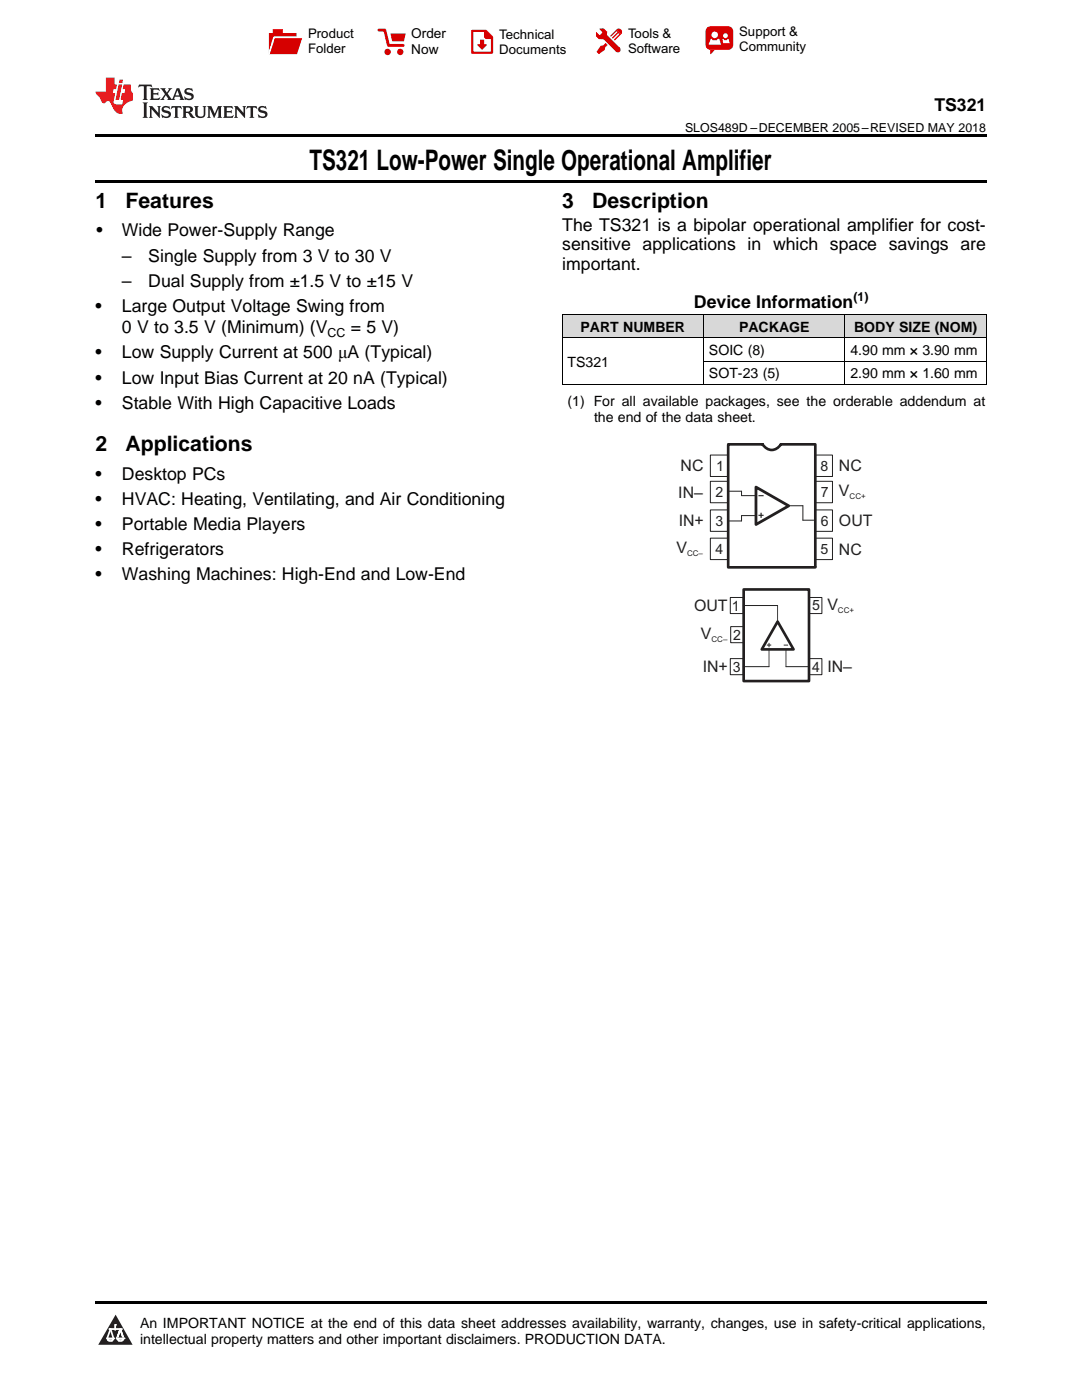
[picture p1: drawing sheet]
<svg xmlns="http://www.w3.org/2000/svg" width="216mm" height="279mm" viewBox="0 0 216 279" stroke-linecap="round" stroke-linejoin="round" font-family="sans-serif">
<g fill="#d8d8d8">
<path d="M112.2 62.8h28.2v4.7h-28.2z"/>
<path d="M140.4 62.8h28.2v4.7h-28.2z"/>
<path d="M168.6 62.8h28.2v4.7h-28.2z"/>
</g>
<path d="M23.1 262.4l3.4 6h-6.9z" fill="#231f20"/>
<path d="M21.4 267.1h1.2l-.3 .5h-.3a.55 .55 0 0 1-.6-.5z" fill-rule="evenodd" fill="#fff"/>
<path d="M21.4 267.1h1.2l-.3 .5h-.3a.55 .55 0 0 1-.6-.5z" fill="none" stroke="#231f20" stroke-width=".34"/>
<path d="M21.4 267.1l1.2 .1-.3 .4h-.5z" fill="none" stroke="#fff" stroke-width=".34"/>
<path d="M23 265.3h.1" fill="none" stroke="#fff" stroke-width=".34"/>
<path d="M23 264.4v.9z" fill="#fff"/>
<path d="M23 264.4v.9z" fill="none" stroke="#fff" stroke-width=".34"/>
<circle cx="23" cy="264.4" r=".17" fill="#fff"/>
<path d="M21.9 265.2h.1" fill="none" stroke="#fff" stroke-width=".34"/>
<path d="M21.9 265.2h2.3z" fill="#fff"/>
<path d="M21.9 265.2h2.3z" fill="none" stroke="#fff" stroke-width=".34"/>
<circle cx="24.2" cy="265.2" r=".17" fill="#fff"/>
<path d="M23.3 267.1h.1" fill="none" stroke="#fff" stroke-width=".34"/>
<path d="M24 265.2l-.7 1.9z" fill="#fff"/>
<path d="M24 265.2l-.7 1.9z" fill="none" stroke="#fff" stroke-width=".34"/>
<path d="M24 265.2l.7 1.9z" fill="#fff"/>
<path d="M24 265.2l.7 1.9z" fill="none" stroke="#fff" stroke-width=".34"/>
<path d="M24.6 267.1h.1" fill="none" stroke="#fff" stroke-width=".34"/>
<circle cx="21.4" cy="267.1" r=".17" fill="#fff"/>
<path d="M22.1 265.2l-.7 1.9z" fill="#fff"/>
<path d="M22.1 265.2l-.7 1.9z" fill="none" stroke="#fff" stroke-width=".34"/>
<path d="M22.1 265.2l.5 1.9z" fill="#fff"/>
<path d="M22.1 265.2l.5 1.9z" fill="none" stroke="#fff" stroke-width=".34"/>
<circle cx="22.6" cy="267.1" r=".17" fill="#fff"/>
<path d="M23.4 267.1h1.3a.65 .65 0 0 1-.7 .5 .65 .65 0 0 1-.6-.5z" fill-rule="evenodd" fill="#fff"/>
<path d="M23.4 267.1h1.3a.65 .65 0 0 1-.7 .5 .65 .65 0 0 1-.6-.5z" fill="none" stroke="#231f20" stroke-width=".34"/>
<path d="M23.4 267.1h1.3l-.4 .5h-.6z" fill="none" stroke="#fff" stroke-width=".34"/>
<path d="M23.3 267.1h.1" fill="none" stroke="#fff" stroke-width=".34"/>
<circle cx="24.7" cy="267.1" r=".17" fill="#fff"/>
<path d="M19 259.7h177.8v.5h-177.8z" fill="#000"/>
<path d="M145.7 119.2h2.6v3.2h-2.6zM161.4 119.2h2.6v3.2h-2.6zM145.7 131.4h2.6v3.2h-2.6zM145.8 125.1h2.6v3.2h-2.6zM161.4 131.4h2.6v3.2h-2.6z" fill="none" stroke="#231f20" stroke-width=".2"/>
<path d="M148.4 117.6h13v18.3h-13zM155.2 124l3.1 5.6h-6.3z" fill="none" stroke="#231f20" stroke-width=".53"/>
<path d="M153 128.6h.4v-.3h.1v.3h.4v.2h-.4v.4h-.1v-.4h-.4z" fill-rule="evenodd" fill="#231f20"/>
<path d="M153.4 129.7v3.3M155.2 120.8v3.2M156.8 129.7v3.3" fill="none" stroke="#231f20" stroke-width=".2"/>
<path d="M156.4 128.6h.9v.2h-.9z" fill-rule="evenodd" fill="#231f20"/>
<g fill="none" stroke="#231f20" stroke-width=".2">
<path d="M141.7 90.8h3.5v4.3h-3.5zM141.7 96.1h3.5v4.2h-3.5zM148 98.9h2.8M162.7 96.1h3.4v4.2h-3.4zM162.7 90.8h3.4v4.3h-3.4zM141.7 101.8h3.5v4.2h-3.5zM141.7 107.4h3.5v4.3h-3.5zM148 102.9h2.8M157.4 100.9h2.8M162.7 107.4h3.4v4.3h-3.4zM162.7 101.8h3.4v4.2h-3.4zM148.3 133h5.1"/>
<path d="M148.3 120.8h6.9M156.8 133h4.6"/>
</g>
<path d="M145.3 88.8v24.4h17.4M145.3 88.7h6.9a2.05 2.05 0 0 0 1.8 1.1 2.05 2.05 0 0 0 1.8-1.1h6.9v24.4" fill="none" stroke="#231f20" stroke-width=".53"/>
<path d="M150.8 97.2l6.6 3.8-6.6 3.7z" fill="none" stroke="#231f20" stroke-width=".56"/>
<g fill="#231f20">
<path d="M151.7 102.3h.3v.4h.4v.3h-.4v.4h-.3v-.4h-.4v-.3h.4z" fill-rule="evenodd"/>
<path d="M151.3 98.8h1.1v.2h-1.1z" fill-rule="evenodd"/>
</g>
<path d="M145.3 98h2.7v.9M148 102.9v1.1h-2.7M160.2 100.9v2.9h2.2" fill="none" stroke="#231f20" stroke-width=".2"/>
<path d="M112.2 76.7h84.6M112.2 67.4h84.6M112.2 62.8h84.6M112.2 62.8v14M140.4 62.8v14M140.4 72.1h56.4M168.6 62.8v14M196.8 62.8v14" fill="none" stroke="#000" stroke-width=".2"/>
<path d="M19 35.9h177.8v.5h-177.8zM19 26.8h177.8v.6h-177.8z" fill="#000"/>
<path d="M27.7 16.9l-.1 .6 .6-.3h.5v.2v2.2l-.2 .4h1l-.2-.4v-2.2v-.2h.5l.6 .3-.2-.6zM29.9 17.6l.2 .4v1.6l-.2 .4h1.9l.1-.6a1.09 1.09 0 0 1-1.3 .1v-.6h.6l.4 .2v-.7l-.2 .2h-.8v-.6l.2-.1a1.01 1.01 0 0 1 1 .3l-.1-.6zM32 17.6l.9 1.2-1 1.2h.9l-.2-.3 .5-.7 .5 .7-.3 .3h1.7l-.2-.3 .1-.4h1l.1 .4-.2 .3h1l-.3-.4-.7-2h-.5l-1 2.2-.8-1.1 .9-1.1h-.9l.2 .2-.4 .7-.4-.7 .2-.2zM35.4 18l.4 1h-.8zM37 17.7a.66 .66 0 0 0-.2 .8 .66 .66 0 0 0 .6 .4l.7 .2 .1 .2a.8 .8 0 0 1-.7 .4 .8 .8 0 0 1-.7-.5l.1 .8 .2-.2a.94 .94 0 0 0 1.1 .1 .94 .94 0 0 0 .4-.9 1.48 1.48 0 0 0-1.3-.6v-.4a1.1 1.1 0 0 1 1.2 .2l-.2-.6-.2 .1-.5-.1zM28.5 20.4l.2 .4v2.3l-.2 .4h1l-.2-.4v-2.3l.2-.4zM29.7 21.2l.2 .4v1.5l-.2 .4h.8l-.3-.4 .1-1.3 1.6 1.8v-2l.2-.4h-.7l.2 .2v1.1l-1.2-1.3zM32.5 21.3a.66 .66 0 0 0-.2 .8 .66 .66 0 0 0 .6 .4l.6 .2 .2 .2a.8 .8 0 0 1-.8 .4 .8 .8 0 0 1-.7-.5l.2 .7 .2-.1a.94 .94 0 0 0 1 .1 .94 .94 0 0 0 .5-1 1.47 1.47 0 0 0-1.3-.6l-.1-.3a1.1 1.1 0 0 1 1.3 .2l-.2-.6-.2 .1-.5-.2zM34.3 21.2l-.2 .6a.64 .64 0 0 1 .8-.3v1.6l-.2 .4h1l-.3-.4 .1-1.6a.66 .66 0 0 1 .8 .3l-.2-.6zM36.3 21.2l.3 .4v1.5l-.3 .4h1l-.2-.2v-.7h.5l.1 .1a.8 .8 0 0 0 1.2 .7l-1-1a.62 .62 0 0 0 .6-.5 .62 .62 0 0 0-.6-.7zM37.1 21.5h.1a.48 .48 0 0 1 .6 0 .48 .48 0 0 1 .1 .6l-.2 .1-.6 .1zM38.7 21.2l.2 .2a2.29 2.29 0 0 0 .4 2 1.05 1.05 0 0 0 1.7-.7v-1.3l.2-.2h-.8l.2 .4v1.1a.61 .61 0 0 1-.6 .6 .61 .61 0 0 1-.6-.6v-1.1l.3-.4zM41.3 21.2l.3 .4v1.5l-.3 .4h.8l-.2-.4v-1.4l.8 1.9 .9-1.9v1.4l-.2 .4h.9l-.2-.4v-1.5l.2-.4h-.8l-.7 1.5-.6-1.5zM44.5 21.2l.2 .4v1.5l-.2 .4h1.9l.2-.6a1.1 1.1 0 0 1-1.4 .2v-.7h.6l.4 .2v-.6l-.2 .1-.8 .1v-.6l.2-.1a1.02 1.02 0 0 1 1.1 .2l-.2-.5zM46.7 21.2l.2 .4v1.5l-.2 .4h.8l-.3-.4 .1-1.3 1.6 1.8v-2l.2-.4h-.7l.2 .2v1.1l-1.2-1.3zM49.3 21.2l-.1 .6a.64 .64 0 0 1 .8-.3v1.6l-.3 .4h1l-.2-.4v-1.6a.66 .66 0 0 1 .8 .3l-.1-.6zM51.7 21.3a.66 .66 0 0 0-.2 .7 .66 .66 0 0 0 .7 .5l.6 .2 .1 .2a.8 .8 0 0 1-.7 .4 .8 .8 0 0 1-.7-.5l.1 .7 .2-.1a.94 .94 0 0 0 1.1 .1 .94 .94 0 0 0 .4-1 1.48 1.48 0 0 0-1.2-.6l-.1-.3a1.1 1.1 0 0 1 1.2 .2l-.2-.6-.1 .1-.6-.2z" fill="#231f20"/>
<path d="M21.1 15.5v2.8h-2v.4l.9 .9a.96 .96 0 0 0 1 1 .59 .59 0 0 1 .5-.4 .59 .59 0 0 1 .5 .3l.4 .8a1.61 1.61 0 0 0 2.1 1.3 1.63 1.63 0 0 1 1.1-2.2l.9-.3v-1.5a1.6 1.6 0 0 1-.4-1.7h-1.4l-.2 .9h.5l-.2 .8h-.5l-.2 1v.3h.5l-.2 .9h-.7a.74 .74 0 0 1-1-.6l.3-1.6h-.5l.2-.8h.5l.1-.9h-.4v-1.4zM23.7 16.9l-.7 3h.8l.6-3zM23.8 15.9l-.1 .7h.7l.2-.7z" fill="#ee1d23"/>
<g fill="#d60000">
<path d="M54.4 5.8h2v.8h2.8v4.2h-5.5v-4.2h.7z" fill-rule="evenodd"/>
<path d="M54.7 7.5h5.6l-1 3.3h-5.6z" fill-rule="evenodd"/>
</g>
<path d="M54.6 7.4h5.8l-.1 .1h-5.5l-1.1 3.3z" fill-rule="evenodd" fill="#fff"/>
<path d="M54.6 7.4h5.8l-.1 .1h-5.5l-1.1 3.3z" fill="none" stroke="#fff" stroke-width=".2"/>
<path d="M75.6 6h1.2l.7 3.1h3" fill="none" stroke="#d60000" stroke-width=".56"/>
<g fill="#d60000">
<path d="M77.9 6.7h3.1l-.4 1.5h-2.3z" fill-rule="evenodd"/>
<circle cx="77.3" cy="10.4" r=".64"/>
<circle cx="79.9" cy="10.4" r=".64"/>
</g>
<path d="M94.2 6.2h2.7l1.3 1.2v3.1h-4z" fill="none" stroke="#d60000" stroke-width=".44"/>
<g fill="#d60000">
<path d="M95.8 7.9h.8v1h.6l-1 1.1-1-1v-.1h.6z" fill-rule="evenodd"/>
<path d="M96.6 6.2h.3l1.3 1.2v.4h-1.3l-.3-.4z" fill-rule="evenodd"/>
<path d="M119.6 5.7h.9l.6 .6 .1 .7 2.5 2.5-.8 .8-2.3-2.3-1.1-.2-.6-.6v-.8l.7 .6 .5-.4v-.2l-.4-.5z" fill-rule="evenodd"/>
<path d="M119.9 9.1h.4l.5-.5 .4 .4-.5 .5v.4l-1.2 .9-.5-.5z" fill-rule="evenodd"/>
<path d="M123 5.9a.67 .67 0 0 1 .9 0 .67 .67 0 0 1 0 .9z" fill-rule="evenodd"/>
<path d="M123 5.9l.9 .9-1.2 1.2h-.2l.1-.2 .9-.9 .1-.2h-.3l-.9 1h-.2v-.2l.9-1 .1-.2h-.3l-.9 1h-.2v-.2z" fill-rule="evenodd"/>
<circle cx="123.3" cy="9.9" r=".54"/>
</g>
<path d="M121.1 6.3l-.1 .7" fill="none" stroke="#d60000" stroke-width=".2"/>
<g fill="#d60000">
<path d="M141.1 5.5l.6-.2h3.6a.95 .95 0 0 1 1 .9v2.8a.95 .95 0 0 1-1 .9h-3.6a.95 .95 0 0 1-.9-.9v-2.8z" fill-rule="evenodd"/>
<path d="M141.7 9.9h.9l-.7 .9h-.2z" fill-rule="evenodd"/>
</g>
<g fill="#fff">
<path d="M144.3 8.6h1.3z"/>
<path d="M141.8 7.8h.3l.1 .2h.8l.2-.2h.3l.4 1.1h-2.5z" fill-rule="evenodd"/>
<path d="M144.2 7.8h.2l.2 .2h.4l.2-.2h.2l.2 .8h-1.3z" fill-rule="evenodd"/>
<circle cx="142.6" cy="6.9" r=".65"/>
<circle cx="144.8" cy="7.1" r=".48"/>
</g>
<text font-size="5.6" x="61.8" y="33.9">TS321 Low-Power Single Operational Amplifier</text>
<g font-size="4.2">
<text x="19" y="41.4">1</text>
<text x="25" y="41.4">Features</text>
<text x="112.2" y="41.4">3</text>
<text x="118.2" y="41.4">Description</text>
<text x="19" y="90">2</text>
<text x="25" y="90">Applications</text>
</g>
<g font-size="3.5">
<text x="186.4" y="22.2">TS321</text>
<text x="19.2" y="47.1">•</text>
<text x="24.3" y="47.1">Wide Power-Supply Range</text>
<text x="112.2" y="46.1">The TS321 is a bipolar operational amplifier for cost-</text>
<text x="24.3" y="52.2">–</text>
<text x="29.6" y="52.2">Single Supply from 3 V to 30 V</text>
<text x="112.2" y="50">sensitive applications in which space savings are</text>
<text x="112.2" y="53.8">important.</text>
<text x="24.3" y="57.3">–</text>
<text x="29.6" y="57.3">Dual Supply from ±1.5 V to ±15 V</text>
<text x="19" y="62.3">•</text>
<text x="24.3" y="62.3">Large Output Voltage Swing from</text>
<text x="138.5" y="61.6">Device Information</text>
<text x="19" y="71.5">•</text>
<text x="24.3" y="66.5">0 V to 3.5 V (Minimum) (V</text>
<text x="24.3" y="71.5">Low Supply Current at 500 μA (Typical)</text>
<text x="70" y="66.5">= 5 V)</text>
<text x="19" y="76.6">•</text>
<text x="24.3" y="76.6">Low Input Bias Current at 20 nA (Typical)</text>
<text x="19" y="81.6">•</text>
<text x="24.3" y="81.6">Stable With High Capacitive Loads</text>
<text x="19" y="95.7">•</text>
<text x="24.3" y="95.7">Desktop PCs</text>
<text x="19" y="100.7">•</text>
<text x="24.3" y="100.7">HVAC: Heating, Ventilating, and Air Conditioning</text>
<text x="19" y="105.7">•</text>
<text x="24.3" y="105.7">Portable Media Players</text>
<text x="19" y="110.7">•</text>
<text x="24.3" y="110.7">Refrigerators</text>
<text x="19" y="115.7">•</text>
<text x="24.3" y="115.7">Washing Machines: High-End and Low-End</text>
</g>
<g font-size="3.2" fill="#231f20">
<text x="135.8" y="94.1">NC</text>
<text x="167.4" y="94.1">NC</text>
<text x="135.3" y="99.3">IN–</text>
<text x="167.4" y="99">V</text>
<text x="135.4" y="105">IN+</text>
<text x="167.4" y="105">OUT</text>
<text x="135" y="110.3">V</text>
<text x="167.4" y="110.7">NC</text>
<text x="138.5" y="122">OUT</text>
<text x="165.1" y="121.7">V</text>
<text x="139.9" y="127.5">V</text>
<text x="140.2" y="134.2">IN+</text>
<text x="165.1" y="134.2">IN–</text>
</g>
<g font-size="2.8">
<text x="115.8" y="66.2">PART NUMBER</text>
<text x="141.5" y="70.9">SOIC (8)</text>
<text x="147.5" y="66.2">PACKAGE</text>
<text x="169.7" y="70.9">4.90 mm × 3.90 mm</text>
<text x="170.4" y="66.2">BODY SIZE (NOM)</text>
<text x="113.2" y="73.2">TS321</text>
<text x="141.5" y="75.5">SOT-23 (5)</text>
<text x="169.7" y="75.5">2.90 mm × 1.60 mm</text>
<text x="113.2" y="81">(1) For all available packages, see the orderable addendum at</text>
<text x="118.5" y="84.2">the end of the data sheet.</text>
<text x="27.9" y="265">An IMPORTANT NOTICE at the end of this data sheet addresses availability, warranty, changes, use in safety-critical applications,</text>
<text x="27.9" y="268.2">intellectual property matters and other important disclaimers. PRODUCTION DATA.</text>
</g>
<g font-size="2.8" fill="#231f20">
<text x="142.9" y="94">1</text>
<text x="163.8" y="94">8</text>
<text x="142.8" y="99.2">2</text>
<text x="163.8" y="99.2">7</text>
<text x="142.7" y="104.9">3</text>
<text x="163.8" y="104.9">6</text>
<text x="142.8" y="110.5">4</text>
<text x="163.7" y="110.5">5</text>
<text x="146.1" y="121.9">1</text>
<text x="162.1" y="121.8">5</text>
<text x="146.3" y="127.7">2</text>
<text x="146.2" y="134">3</text>
<text x="162.1" y="134.1">4</text>
</g>
<g font-size="2.7">
<text x="82.1" y="7.7">Order</text>
<text x="82.1" y="10.7">Now</text>
</g>
<g font-size="2.6">
<text x="61.5" y="7.6">Product</text>
<text x="61.5" y="10.6">Folder</text>
<text x="99.6" y="7.8">Technical</text>
<text x="99.6" y="10.8">Documents</text>
<text x="125.3" y="7.6">Tools &amp;</text>
<text x="125.3" y="10.6">Software</text>
<text x="147.5" y="7.2">Support &amp;</text>
<text x="147.5" y="10.2">Community</text>
</g>
<g font-size="2.5">
<text x="136.7" y="26.3">SLOS489D –DECEMBER 2005–REVISED MAY 2018</text>
<text x="170.3" y="60.1">(1)</text>
<text x="65.4" y="67.2">CC</text>
</g>
<g font-size="1.6" fill="#231f20">
<text x="169.5" y="99.6">CC+</text>
<text x="137.1" y="111">CC–</text>
<text x="167.2" y="122.3">CC+</text>
<text x="142" y="128.1">CC–</text>
</g>
</svg>
